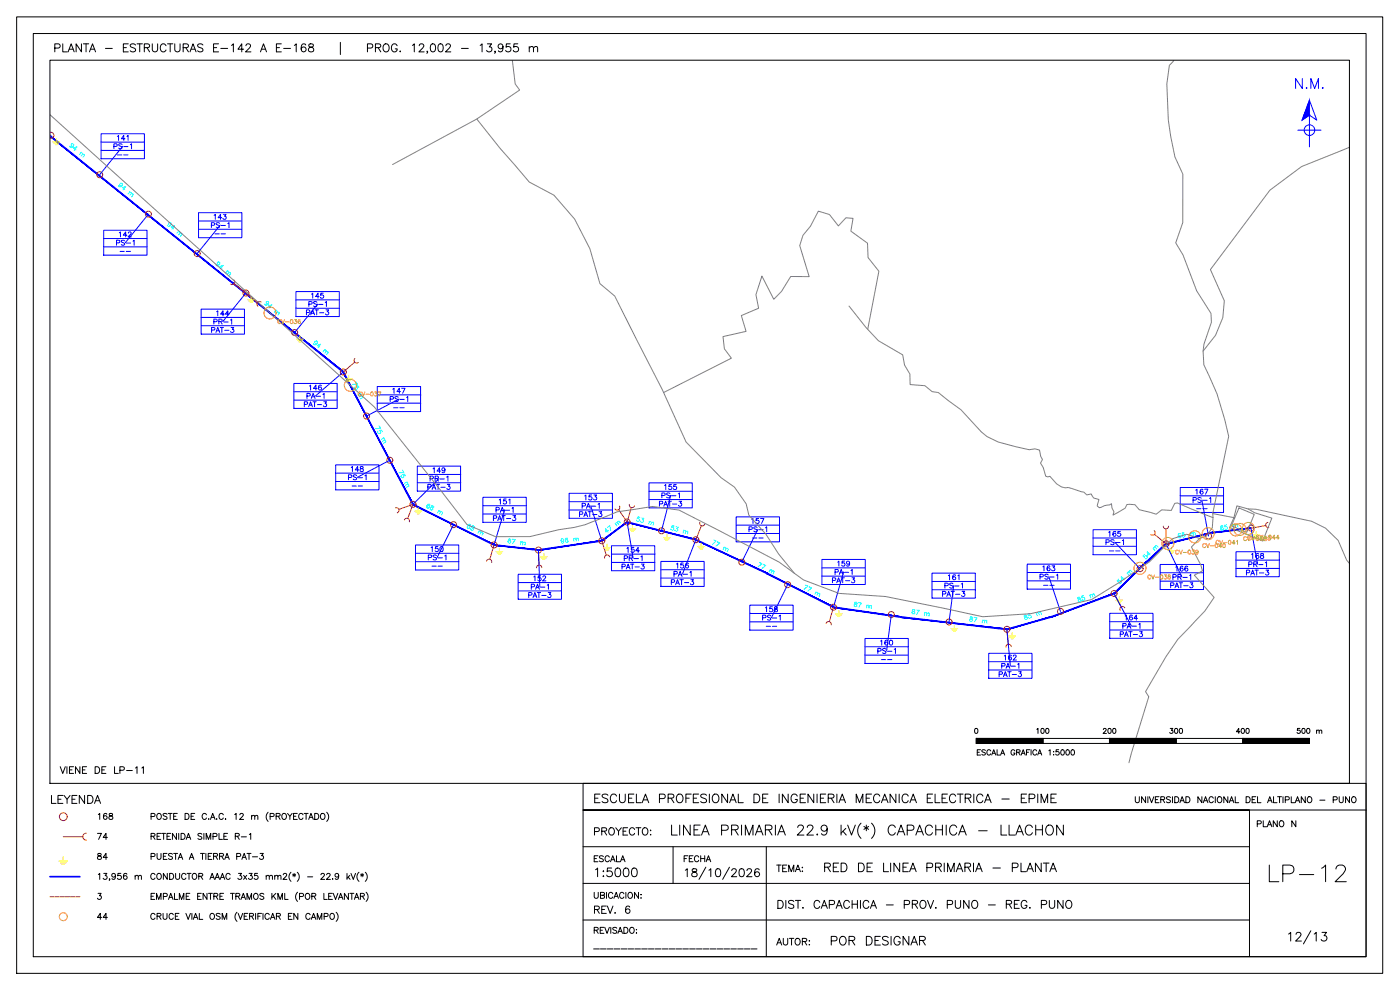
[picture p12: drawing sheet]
<svg xmlns="http://www.w3.org/2000/svg" width="420mm" height="297mm" viewBox="0 0 420 297" stroke-linecap="round" stroke-linejoin="round" font-family="sans-serif">
<!-- layer: RP_CONDUCTOR -->
<path d="M363.9 159.9l11.6-1.3-.1-.2zM363.9 159.7l11.5-1.3-11.5 1.5zM350 163.3l13.9-3.4v-.2zM349.9 163.1l14-3.4-13.9 3.6zM344.3 168.6l5.7-5.3-.1-.2zM344.1 168.4l5.8-5.3-5.6 5.5zM344.1 168.4l-9.7 9.8 9.9-9.6zM334.3 178l9.8-9.6-9.7 9.8zM315.7 185.2l18.7-7-.1-.2zM315.6 184.9l18.7-6.9-18.6 7.2zM302.2 189l13.5-3.8-.1-.3zM302.2 188.7l13.4-3.8-13.4 4.1zM270.3 185.3l31.9 3.7v-.3zM270.3 185l31.9 3.7-31.9-3.4zM250.1 182.3l20.2 3v-.3zM250.2 182.1l20.1 2.9-20.2-2.7zM230.1 172.1l20 10.2 .1-.2zM230.3 171.9l19.9 10.2-20.1-10zM208.8 162.1l21.3 10 .2-.2zM208.9 161.8l21.4 10.1-21.5-9.8zM188.3 156.8l20.5 5.3 .1-.3zM188.2 156.5l20.7 5.3-20.6-5zM180.7 162.4l7.6-5.6-.1-.3zM180.6 162.1l7.6-5.6-7.5 5.9zM161.6 165.2l19.1-2.8-.1-.3zM161.6 164.9l19-2.8-19 3.1zM148.3 163.6l13.3 1.6v-.3zM148.3 163.4l13.3 1.5-13.3-1.3zM123.8 151.4l24.5 12.2v-.2zM124 151.2l24.3 12.2-24.5-12zM102.9 111.7l20.9 39.7 .2-.2zM102.9 111.7l.2-.2 20.9 39.7zM16.8 42.4l86.1 69.3 .2-.2zM17 42.2l86.1 69.3-86.3-69.1zM15 40.9l1.8 1.5 .2-.2zM15 40.6l2 1.6-2-1.3z" fill="#00f" stroke="#00f" stroke-width=".3"/>
<!-- layer: RP_POSTE -->
<g fill="none" stroke="#f00" stroke-width=".3">
<path d="M15 39.7a.9 .9 0 0 1 1.2 .9 .9 .9 0 0 1-1.2 .9"/>
<circle cx="29.9" cy="52.4" r=".9"/>
<circle cx="44.5" cy="64.3" r=".9"/>
<circle cx="59.2" cy="76.1" r=".9"/>
<circle cx="73.8" cy="87.9" r=".9"/>
<circle cx="88.4" cy="99.8" r=".9"/>
<circle cx="103" cy="111.6" r=".9"/>
<circle cx="110" cy="124.8" r=".9"/>
<circle cx="117" cy="138.1" r=".9"/>
<circle cx="123.9" cy="151.3" r=".9"/>
<circle cx="136.1" cy="157.4" r=".9"/>
<circle cx="188.2" cy="156.6" r=".9"/>
<circle cx="198.5" cy="159.3" r=".9"/>
<circle cx="375.4" cy="158.5" r=".9"/>
<circle cx="148.3" cy="163.5" r=".9"/>
<circle cx="161.6" cy="165" r=".9"/>
<circle cx="180.6" cy="162.2" r=".9"/>
<circle cx="208.8" cy="161.9" r=".9"/>
<circle cx="222.6" cy="168.7" r=".9"/>
<circle cx="236.4" cy="175.4" r=".9"/>
<circle cx="334.3" cy="178.1" r=".9"/>
<circle cx="342.1" cy="170.6" r=".9"/>
<circle cx="350" cy="163.2" r=".9"/>
<circle cx="362.7" cy="160.8" r=".9"/>
<circle cx="250.1" cy="182.2" r=".9"/>
<circle cx="267.5" cy="184.4" r=".9"/>
<circle cx="284.8" cy="186.6" r=".9"/>
<circle cx="302.2" cy="188.8" r=".9"/>
<circle cx="318.3" cy="183.4" r=".9"/>
<circle cx="19" cy="245" r="1.17"/>
</g>
<!-- layer: RP_PTIERRA -->
<g fill="none" stroke="#ff0" stroke-width=".3">
<path d="M15.9 42.6h2M16.2 43h1.3M16.6 43.4h.6M16.9 41.6v1M74.4 89.9h2M74.7 90.3h1.3M75.1 90.7h.6M75.4 88.9v1M89 101.8h2M89.3 102.2h1.4M89.7 102.6h.6M90 100.8v1"/>
<path d="M103.6 113.6h2M104 114h1.3M104.3 114.4h.6M104.6 112.6v1M124.5 153.3h2M124.9 153.7h1.3M125.2 154.1h.6M125.5 152.3v1M188.8 158.7h2M189.2 159.1h1.3M189.5 159.4h.6M189.8 157.6v1.1"/>
<path d="M148.9 165.5h2M149.2 165.9h1.3M149.6 166.3h.6M162.2 167.1h2M162.5 167.5h1.4M162.9 167.9h.6M163.2 166.1v1M181.2 164.3h2M181.5 164.7h1.4M181.9 165.1h.6M182.2 163.3v1M199.1 161.3h2"/>
<path d="M199.5 161.7h1.3M199.8 162.1h.6M200.1 160.3v1M209.4 163.9h2M209.8 164.3h1.3M210.1 164.7h.6M210.4 162.9v1M335.9 179.1v1M350.5 165.2h2.1M350.9 165.6h1.3M351.3 166h.6M351.6 164.2v1"/>
<path d="M250.7 184.2h2M251.1 184.6h1.3M251.4 185h.6M251.7 183.2v1M285.4 188.6h2M285.8 189h1.3M286.1 189.4h.6M286.4 187.6v1M302.8 190.8h2M303.1 191.2h1.3M303.5 191.6h.6M303.8 189.8v1"/>
<path d="M334.9 180.1h2M335.3 180.5h1.3M335.6 180.9h.6M17.7 258.3h2.6M18.1 258.9h1.7M18.6 259.4h.8M19 257.1v1.2"/>
</g>
<!-- layer: RP_CUADROPOSTE -->
<g fill="none" stroke="#00f" stroke-width=".3">
<path d="M15.3 40.6l-.3 .3M30.3 40.1h13v7.5h-13zM30.3 42.6h13M30.3 45.1h13M36.8 43.9l-6.9 8.5M31.1 69.1h13v7.5h-13zM31.1 71.6h13M31.1 74.1h13M44.5 64.3l-6.9 8.5M59.6 63.8h13v7.5h-13zM59.6 66.3h13M59.6 68.8h13"/>
<path d="M66.1 67.5l-6.9 8.6M60.4 92.7h13v7.6h-13zM60.4 95.2h13M60.4 97.7h13M73.8 87.9l-6.9 8.6M88.8 87.5h13v7.5h-13zM88.8 90h13M88.8 92.5h13M95.3 91.2l-6.9 8.6M88.2 115h13v7.5h-13zM88.2 117.5h13M103 111.6l-8.3 7.2"/>
<path d="M113.2 116h13v7.5h-13zM113.2 118.5h13M119.7 119.7l-9.7 5.1M88.2 120h13M100.7 139.5h13v7.5h-13zM113.2 121h13M117 138.1l-9.8 5.1M125.2 139.9h13v7.4h-13zM100.7 142h13M100.7 144.5h13M125.2 142.4h13M125.2 144.9h13"/>
<path d="M131.7 143.6l-7.8 7.7M136.1 157.4l-4.9 9.9M144.9 149.2h13v7.5h-13zM144.9 151.7h13M144.9 154.2h13M151.4 153l-3.1 10.5M170.8 148h13v7.5h-13zM170.8 150.5h13M170.8 153h13M177.3 151.8l3.3 10.4M188.2 156.6l1.8 10.9M194.8 144.9h13v7.5h-13z"/>
<path d="M194.8 147.4h13M194.8 149.9h13M201.3 148.6l-2.8 10.7M220.9 155.1h13v7.5h-13zM220.9 157.6h13M227.4 158.8l-4.8 9.9M328 158.9h13.1v7.5h-13.1zM354.2 146.3h13v7.5h-13zM354.2 148.8h13M354.2 151.3h13M360.7 150l2 10.8M375.4 158.5l2 10.8"/>
<path d="M124.7 163.5h13v7.5h-13zM124.7 166h13M124.7 168.5h13M155.5 172.3h13v7.5h-13zM155.5 174.8h13M155.5 177.3h13M161.6 165l.4 11.1M183.5 163.8h13v7.4h-13zM183.5 166.3h13M183.5 168.7h13M198.3 168.5h13v7.4h-13zM198.3 170.9h13"/>
<path d="M198.3 173.4h13M208.8 162l-4 10.2M220.9 160.1h13M236.4 175.4l-4.9 9.9M246.7 167.9h13v7.5h-13zM246.7 170.4h13M246.7 172.9h13M253.2 171.6l-3.1 10.6M279.7 172h13v7.5h-13zM279.7 174.5h13M279.7 177h13M286.2 175.7l-1.4 10.9"/>
<path d="M308.3 169.3h13v7.5h-13zM308.3 171.8h13M308.3 174.3h13M314.8 173l3.5 10.5M328 161.4h13.1M328 163.9h13.1M334.3 178.1l5.2 9.7M334.5 162.7l7.6 7.9M348.2 169.4h13v7.5h-13zM348.2 171.9h13M348.2 174.4h13M349.9 163.2l4.8 9.9"/>
<path d="M370.9 165.6h13v7.4h-13zM370.9 168h13M370.9 170.5h13M225 181.6h13v7.5h-13zM225 184.1h13M225 186.6h13M259.6 191.6h13v7.5h-13zM259.6 194.1h13M259.6 196.6h13M267.5 184.4l-1.4 10.9M296.7 196h13v7.5h-13zM296.7 198.5h13"/>
<path d="M302.2 188.8l1 11M333 184h13v7.5h-13zM333 186.5h13M333 189h13M296.7 201h13"/>
</g>
<!-- layer: RP_VANO -->
<g fill="none" stroke="#0ff" stroke-width=".3">
<path d="M22 43.8a.4 .4 0 0 1-.6-.1 .4 .4 0 0 1 .2-.6 .4 .4 0 0 1 .5 .4l-.7 .8-.4-.5M22.8 45l-.7-.6 1-.3-.8 1M24.2 45.9h.4l.2 .2-.4 .7M24.4 45.7l-.6 .7M24.7 46.3h.4l.3 .3-.5 .6M36.6 55.6a.4 .4 0 0 1-.6-.1 .4 .4 0 0 1 .3-.6 .4 .4 0 0 1 .4 .5l-.7 .7-.4-.4M37.4 56.8l-.7-.6 1-.3-.8 1M38.8 57.7h.4l.2 .3-.4 .6M39 57.5l-.5 .7M39.4 58.2l.6 .2-.5 .7M51.3 67.4a.41 .41 0 0 1-.7 0 .41 .41 0 0 1 .3-.6 .41 .41 0 0 1 .5 .4l-.8 .8-.3-.5M52 68.7l-.7-.6 1.1-.3-.9 1"/>
<path d="M53.5 69.6l.6 .2-.5 .6M53.6 69.3l-.5 .7M54 70l.6 .2-.5 .7M65.9 79.3a.4 .4 0 0 1-.7-.1 .4 .4 0 0 1 .3-.6 .4 .4 0 0 1 .5 .5l-.8 .7-.3-.5M66.7 80.5l-.7-.6 1-.3-.8 1M68.1 81.4l.6 .2-.5 .7M68.2 81.2l-.5 .7M68.6 81.8h.4l.2 .3-.4 .6M80.5 91.1a.41 .41 0 0 1-.6 0 .41 .41 0 0 1 .2-.6 .41 .41 0 0 1 .5 .4l-.7 .7-.4-.4M81.3 92.3l-.7-.6 1-.3-.8 1.1M82.7 93.2l.6 .3-.5 .6M82.9 93l-.6 .7"/>
<path d="M83.2 93.6h.5l.1 .3-.4 .7M95.1 103a.41 .41 0 0 1-.6-.1 .41 .41 0 0 1 .3-.6 .41 .41 0 0 1 .4 .4l-.7 .8-.4-.5M95.9 104.1l-.7-.5 1-.3-.8 1M97.3 105.1h.4l.2 .2-.4 .7M97.5 104.9l-.6 .6M97.9 105.5h.4l.2 .2-.5 .7M106.8 114.5l.4 .8h-1.4M113.5 129.4a.45 .45 0 0 0 .1 .6 .45 .45 0 0 0 .6-.2 .45 .45 0 0 0-.3-.6l.5-.2 .3 .5M113.8 127.8l.4 .7-1.4 .1M115 131.5l.4 .4-.6 .5M115.2 131.4l-.8 .4M115.3 132.1l.4 .1 .1 .4-.7 .4"/>
<path d="M120.4 142.6a.46 .46 0 0 0 .2 .7 .46 .46 0 0 0 .6-.3 .46 .46 0 0 0-.3-.6l.5-.2 .3 .6M120.8 141l.4 .8h-1.5M122 144.7l.3 .2 .1 .3-.7 .4M122.2 144.6l-.8 .4M122.3 145.3l.4 .5-.7 .4M129.1 151.6v-.2a.6 .6 0 0 0-.9 .2 .6 .6 0 0 0 .3 .9 .41 .41 0 0 0 .3-.7 .41 .41 0 0 0-.7 .1M129.5 151.8v.2l.4 .8a.41 .41 0 0 1-.6 .1 .41 .41 0 0 1 .1-.7l.6 .1 .2-.2-.2-.2zM131.6 153.4l.6 .1-.3 .7M131.7 153.1l-.4 .8M132.2 153.7l.6 .1-.3 .7M141.2 157.7v-.2a.56 .56 0 0 0-.9 .2 .56 .56 0 0 0 .5 .8 .41 .41 0 0 0 .1-.6 .41 .41 0 0 0-.6 0M141.7 157.9l-.1 .2a.53 .53 0 0 1 .5 .5 .53 .53 0 0 1-.3 .5l-.5-.2v-.4l.9-.1 .2-.3z"/>
<path d="M143.7 159.5l.4-.1 .3 .2-.3 .7M143.8 159.2l-.3 .8M144.4 159.8l.6 .1-.3 .7M182.3 158.3l.7-.6 .3 1.5M182.5 159.1l-.7 .6v-1.1l.8 1.1M184.6 157.1l.5 .7M184.8 157.3l.4-.6 .5 .7M185.3 156.9l.4-.6 .5 .7M192 155.2l-.6-.1-.2 .5a.46 .46 0 0 1 .7 .2 .46 .46 0 0 1-.3 .6 .46 .46 0 0 1-.6-.3M192.6 155.4l.7 .2-.5 .3a.43 .43 0 0 1 .3 .5 .43 .43 0 0 1-.5 .4 .43 .43 0 0 1-.4-.4M194.8 156.7l.4-.2 .3 .1-.2 .8M194.9 156.4l-.2 .9"/>
<path d="M195.5 156.8l.4-.1 .3 .1-.2 .8M202.3 157.9l-.6-.2-.2 .5a.46 .46 0 0 1 .7 .2 .46 .46 0 0 1-.3 .6 .46 .46 0 0 1-.6-.3M202.9 158l.7 .2-.5 .4a.44 .44 0 0 1 .3 .5 .44 .44 0 0 1-.5 .3 .44 .44 0 0 1-.4-.4M205.1 159.3l.4-.2 .3 .2-.1 .8M205.2 159.1l-.2 .8M205.8 159.5l.4-.2 .2 .2-.1 .7M214.1 162l.8 .4-1.1 .9M215.3 162.6l.7 .3-1.1 .9M217.3 164.3l.6 .1-.3 .8M217.4 164.1l-.4 .8M217.9 164.6l.6 .1-.3 .8M227.9 168.8l.8 .3-1.1 .9"/>
<path d="M229 169.3l.8 .4-1.1 .9M231.1 171.1l.3-.1 .3 .2-.3 .7M231.2 170.8l-.4 .8M231.7 171.4l.6 .1-.3 .7M241.7 175.5l.8 .4-1.2 .9M242.8 176.1l.8 .3-1.2 .9M244.8 177.8l.7 .1-.3 .8M244.9 177.6l-.3 .8M245.4 178.1l.7 .1-.3 .8M323.4 179.4l.1 .3h.6l.3 .4-.2 .3-.4 .1a.54 .54 0 0 1-.2-.6 .54 .54 0 0 1 .5-.4l-.1-.3zM325.2 178.7l-.6 .2 .1 .6a.46 .46 0 0 1 .7-.2 .46 .46 0 0 1 .1 .6 .46 .46 0 0 1-.7 .1M327.1 178.5l.2 .9"/>
<path d="M327.1 178.8l.2-.4h.4l.3 .8M327.8 178.6l.2-.4h.3l.3 .7M335.7 173.8l-.4 .4 .3 .5a.46 .46 0 0 1 .5-.5 .46 .46 0 0 1 .4 .5 .46 .46 0 0 1-.6 .4M337.3 173.4l-.6 .7-.2-1.1 .9 1M338.2 172l.6 .6M339.3 172.1l-.6-.5-.2 .2-.1 .4M339.8 171.6l-.6-.5-.3 .6M343.5 166.3l-.5 .5 .4 .4a.46 .46 0 0 1 .5-.5 .46 .46 0 0 1 .4 .6 .46 .46 0 0 1-.6 .3M345.1 166l-.6 .6-.2-1 .9 .9M346.1 164.5l.5 .6M347.1 164.7l-.6-.6-.2 .2-.1 .4M347.6 164.2l-.6-.5-.2 .1-.1 .4"/>
<path d="M291.3 185.2l-.1 .3 .7 .5a.42 .42 0 0 1-.5 .4 .42 .42 0 0 1-.3-.6l.8-.3v-.3zM292.4 185.2l.8 .1-.7 1.2M294.9 186.2l.6-.1v.8M294.9 186l-.1 .8M295.5 186.3l.7-.1-.1 .8M307.3 184.7l.1 .4 .9 .2a.44 .44 0 0 1-.3 .5 .44 .44 0 0 1-.5-.2l.6-.8-.2-.2zM309.1 184.1l-.6 .2 .1 .5a.46 .46 0 0 1 .7-.2 .46 .46 0 0 1 .1 .7 .46 .46 0 0 1-.7 0M311 183.9l.3 .8M311.1 184.2l.2-.4h.3l.3 .7M311.7 183.9l.2-.3h.3l.3 .7"/>
</g>
<!-- layer: RP_RETENIDA -->
<g fill="none" stroke="#f00" stroke-width=".3">
<path d="M70.2 84a.79 .79 0 0 1 .1 1.1 .79 .79 0 0 1-1.1 .1M70.3 85.1l7 5.7M78.4 90.7a.79 .79 0 0 0-1.1 .1 .79 .79 0 0 0 .1 1.1M106.4 108.7l-3.4 2.9M106.5 107.5a.79 .79 0 0 0-.1 1.2 .79 .79 0 0 0 1.2 0M118.7 152.4a.79 .79 0 0 1 1 .4 .79 .79 0 0 1-.5 1.1M119.7 152.9l4.2-1.6-1.5 4.3M121.4 156a.79 .79 0 0 1 1-.5 .79 .79 0 0 1 .4 1.1M185.9 151.8a.79 .79 0 0 1-.2 1.1 .79 .79 0 0 1-1.1-.2M188.9 151.3a.79 .79 0 0 0 .6 1 .79 .79 0 0 0 .9-.6M189.4 152.3l-1.2 4.3-2.5-3.7M210 156.7a.79 .79 0 0 0 .5 1 .79 .79 0 0 0 1-.4"/>
<path d="M210.5 157.8l-1.7 4.2M346.4 159.2a.79 .79 0 0 1 .1 1.1 .79 .79 0 0 1-1.1 .1M349.9 158.7v4.5l-3.4-2.9M350.7 157.9a.79 .79 0 0 1-.8 .8 .79 .79 0 0 1-.8-.8M379.9 157.7l-4.5 .8M380.5 156.7a.79 .79 0 0 0-.6 1 .79 .79 0 0 0 .9 .6M146 168.3a.79 .79 0 0 1 1-.5 .79 .79 0 0 1 .5 1M148.3 163.5l-1.3 4.3M161.6 165l.2 4.6M162.6 170.3a.79 .79 0 0 0-.8-.7 .79 .79 0 0 0-.8 .8M180.6 162.2l1.3 4.3M183 167.1a.79 .79 0 0 0-1-.6 .79 .79 0 0 0-.5 1"/>
<path d="M334.3 178.1l2.2 4M247.9 187.1a.79 .79 0 0 1 1-.6 .79 .79 0 0 1 .5 1M250.1 182.2l-1.2 4.3M302.2 188.8l.4 4.5M303.5 194a.79 .79 0 0 0-.9-.7 .79 .79 0 0 0-.7 .9M337.6 182.4a.79 .79 0 0 0-1.1-.3 .79 .79 0 0 0-.3 1M19 251h5.8M25.9 250a1.05 1.05 0 0 0-1.1 1 1.05 1.05 0 0 0 1.1 1.1"/>
</g>
<!-- layer: VIAS -->
<path d="M153.8 18.1l.8 7.1 1.4 1.8-12.9 8.7 7 8.8 8.7 10.1 7.5 4 6.2 7.2 4.5 8.8 3 10.5 4.5 3.7 14.2 28 7.2 15.8 10.5 10.7 4 2.9 3.5 5 .8 3.3 5.2 5.8 3.8 5.9 4.7 5.8M352.3 18.1l-1.4 1.5-.7 5.6 .4 10.8 .7 4.9 1.3 6.2 2.4 5.1v14.6l-2.2 6.1 2.2 3.6 4.1 10.8 4.3 6.7 .2 2.7-2.3 6.5-.2 2.2M15 34.4l97.3 87.7 20.3 25.5 7.5 9.8 8.6 3.6h10.3l8.7-2.1a36.7 36.7 0 0 0 13-3.4l4.6-1.9 10.5-1.6 8 1 30.1 15.7 7.2 5.3 10.7 4 13.9 1 29.2 6 14.4-.9 18.3-4.2 8.5-5.2 8.9-6.2 6.9-6.8 4.2-1.4 3.9 1.3 2-.7 1.8-2.6 .2-4.2 4.7-23.2a72.3 72.3 0 0 0-7.4-21.4l-.2-4.1 3.7-4.8 2.2-5.3 .4-5.1-4.1-9.3 17.8-23.8 9.5-7.1 14.4-5.8M143.1 35.7l-25.3 13.7M254.8 91.8l5.1 6.5 3.7 3.9 7.3 4.3 .6 3 1.6 2.7v3.2l4.5 .3 2.1 1.8 1.9 .3 6.8 5.1 6.1 6.7 1.7 1.4 3.4 1.6 5.2 1.4 4.1 .9 1.7-.2 1.4 .4 .3 1.8 .6 1-.6 1 .8 1.4 .7 2.6 .7 .2 .6-.2 2 2.3 1.4 .9 1.2 .3 .9-.1 4.7 1.4 .9 .8 1.3-.3 .8 1.2 1.5 .5-.5 1.9 .6 .5 1.5-.6 1.6-.2 .6-.4 .1 1.3 .6 1.2-.3 .9 3.7-2 .5-1.1h2.4l1.3 1.5 5.1 1.4 1.6-1.3 2.9 .1 1.1-2.1 .8-.1 10.6 4.4M260.4 98.8l3.4-17.4-3.3-4.1-.2-4.3-4.9-3.7 .6-3.8-2.1-.2-2.3 2.5-2.7-3.4-3.3-1-2.4 4.5-2.2 2.7-1 3.1 2.8 9.3h-5.5l-2.8 4.4-2.3 2.4-3.5-7-1.8 5.6 .8 4.1-5.2 2.2 1.4 4.7-6.9 1.6 .4 3.7 2.1 2.8-20.3 10.3M364 154.1l6.3 1.2 .9-3.5 3.4 .9 2.3 .1 16.8 3.6 4.1 2.1 3.8 3.6 2.6 6 .8 .9M371.8 152.4l4.6 1.9-2.2 5.4-4.6-1.9zM374.6 152.7l1.9 1.1 5.2 1.7-2.7 6.8-10-4.1 1.3-2.9M375.2 157.2l.5 .2M360 161.6l-2.4 2.5 2.8 5.5 .5 1.7-2.5 1.3 6 6.6-2.8 4.1-8.1 8.5-3.5 5.1-6.2 10.6 1 1.5-6 19.9" fill="none" stroke="#808080" stroke-width=".3"/>
<!-- layer: CRUCES -->
<g fill="none" stroke="#ff7f00" stroke-width=".3">
<path d="M84.2 96.2a.49 .49 0 0 0-.6-.3 .49 .49 0 0 0-.2 .7 .45 .45 0 0 0 .3 .5 .45 .45 0 0 0 .5-.3M84.5 95.9l.4 1.2 .5-1.2M85.7 96.6h1M88.3 95.9h.7l-.4 .5a.4 .4 0 0 1 .3 .6 .4 .4 0 0 1-.7-.1M90.1 96.1v-.1a.52 .52 0 0 0-.7 .5 .52 .52 0 0 0 .7 .4 .37 .37 0 0 0-.2-.5 .37 .37 0 0 0-.4 .3M353.7 165.4a.43 .43 0 0 0-.5-.3 .43 .43 0 0 0-.4 .4 .5 .5 0 0 0 .2 .7 .5 .5 0 0 0 .6-.1l.1-.1M353.9 165.1l.5 1.2 .4-1.2M355.1 165.8h1M357.8 165.1h.6l-.3 .4a.4 .4 0 0 1 .3 .7 .4 .4 0 0 1-.7-.2M370.6 162.9h-.8l.6-.8v1.2M382.7 161.4h-.8l.5-.8v1.2M383.9 161.4h-.9l.6-.8v1.2"/>
<circle cx="81" cy="93.9" r="1.81"/>
<circle cx="87.5" cy="96.4" r=".55"/>
<circle cx="105.1" cy="115.6" r="1.81"/>
<circle cx="374.7" cy="158.6" r="1.81"/>
<circle cx="342.1" cy="170.5" r="1.81"/>
<circle cx="350.5" cy="163.1" r="1.81"/>
<circle cx="356.9" cy="165.6" r=".55"/>
<circle cx="362.6" cy="160.1" r="1.81"/>
<circle cx="19" cy="275" r="1.2"/>
</g>
<!-- layer: MARCO -->
<path d="M5 5.1h410v286.9h-410zM10 10.1h400v276.9h-400zM15 18.1h390v216.9h-390z" fill="none" stroke="#000" stroke-width=".3"/>
<!-- layer: NM -->
<g fill="none" stroke="#00f" stroke-width=".3">
<path d="M389.5 39.1h7M393 30.1l2.2 6-2.2-1.5-2.2 1.5zM393 34.6v9.5"/>
<circle cx="393" cy="39" r="1.6"/>
</g>
<path d="M393 30.1v4.5h-1.7zM391.3 34.6l-.5 1.5 2.2-1.5z" fill="#00f" stroke="#00f" stroke-width=".3"/>
<!-- layer: ROTULO -->
<g fill="none" stroke="#000" stroke-width=".3">
<path d="M16.4 14.4h1.1a.64 .64 0 0 0 .6-.6 .64 .64 0 0 0-.6-.6h-1.1v2.4M18.8 13.2v2.4h1.4M20.4 15.6l1-2.4 .9 2.4M20.8 14.8h1.1M24.4 13.2v2.4l-1.6-2.4v2.4M25 13.2h1.6M25.8 13.2v2.4M26.8 15.6l1-2.4 .9 2.4M27.2 14.8h1.1M31.6 14.5h2.1M37 14.3h.9M38.5 13.2h-1.5v2.4h1.5"/>
<path d="M40.7 13.5a.9 .9 0 0 0-.9-.4 .9 .9 0 0 0-.7 .6l.2 .4 1.1 .4 .3 .7a1.07 1.07 0 0 1-1.6 0M41.1 13.2h1.6M41.9 13.2v2.4M43.3 14.3l1.4-.1 .2-.3-.1-.5-.5-.2h-1v2.4M44.1 14.3l.8 1.3M45.7 13.2v1.7a.81 .81 0 0 0 .8 .7 .81 .81 0 0 0 .8-.7v-1.7M49.8 13.7a.88 .88 0 0 0-1-.6 .88 .88 0 0 0-.7 1v.6a.88 .88 0 0 0 .7 .9 .88 .88 0 0 0 1-.6M50.3 13.2h1.6M51.1 13.2v2.4M52.5 13.2v1.7a.8 .8 0 0 0 .7 .7 .8 .8 0 0 0 .8-.7v-1.7M55 14.3l1.3-.1 .3-.3-.1-.5-.5-.2h-1v2.4M55.8 14.3l.8 1.3"/>
<path d="M57 15.6l.9-2.4 .9 2.4M57.4 14.8h1.1M60.9 13.5a.89 .89 0 0 0-.9-.4 .89 .89 0 0 0-.7 .6l.2 .4 1.2 .4 .2 .7a1.05 1.05 0 0 1-1.6 0M64.1 14.3h.9M65.6 13.2h-1.5v2.4h1.5M66.3 14.5h2M69.5 13.6l.5-.4v2.4M73.1 14.8h-1.7l1.2-1.6v2.4M73.8 13.7l.2-.4 .7-.1 .4 .2 .1 .5-1.5 1.7h1.6M78.2 15.6l.9-2.4 .9 2.4M78.5 14.8h1.2M83 14.3h.9"/>
<path d="M84.4 13.2h-1.4v2.4h1.4M85.1 14.5h2.1M88.3 13.6l.6-.4v2.4M91.8 13.5a.67 .67 0 0 0-.7-.4 .67 .67 0 0 0-.6 .5 1.38 1.38 0 0 0 .6 2 .75 .75 0 0 0 .8-.7 .75 .75 0 0 0-.7-.8 .75 .75 0 0 0-.8 .7M92.8 13.3a.48 .48 0 0 0 .2 .8 .86 .86 0 0 1 1 .3 .86 .86 0 0 1-.1 1l-.3 .2a.77 .77 0 0 1-1-.5 1.18 1.18 0 0 1 1.3-1.1l.1-.5a.87 .87 0 0 0-1.2-.2zM102.2 12.7v3.7M110.3 14.4l1.4-.1 .2-.3-.1-.6-.5-.2h-1v2.4M112.7 14.3l1.3-.1 .3-.6-.6-.4h-1v2.4M113.5 14.3l.8 1.3M115.4 13.3a1.19 1.19 0 0 1 1.5 .8 1.19 1.19 0 0 1-.8 1.5 1.25 1.25 0 0 1-1.2-.9 1.25 1.25 0 0 1 .5-1.4zM119.2 13.7a.88 .88 0 0 0-1-.6 .88 .88 0 0 0-.7 1v.6a.86 .86 0 0 0 .8 .9 .86 .86 0 0 0 .9-.9h-.6M120 15.4h.2z"/>
<path d="M123.8 13.6l.5-.4v2.4M125.8 13.7l.2-.4 .7-.1 .4 .2 .1 .5-1.5 1.7h1.6M128.3 15.4h-.2h.2l-.2 .6M129.5 13.3a.76 .76 0 0 1 1.1 .3l.1 .6a1.03 1.03 0 0 1-.9 1.4 1.55 1.55 0 0 1-.3-2.3zM131.8 13.3a.76 .76 0 0 1 1.1 .3l.1 .6a1.03 1.03 0 0 1-.9 1.4 1.55 1.55 0 0 1-.3-2.3zM133.8 13.7l.2-.4 .7-.1 .4 .2 .1 .5-1.5 1.7h1.6M138.5 14.5h2M144.1 13.6l.6-.4v2.4M146.3 13.2h1.2l-.7 .9a.8 .8 0 0 1 .8 .7 .8 .8 0 0 1-.6 .9 .8 .8 0 0 1-1-.6M148.7 15.4h-.3h.3l-.3 .6M151 14a.74 .74 0 0 1-1 .6 .74 .74 0 0 1-.4-1.1 .74 .74 0 0 1 1.2 0 1.28 1.28 0 0 1-.7 2.1l-.5-.4M153.1 13.2h-1.1l-.1 1a.84 .84 0 0 1 1.2 0 .84 .84 0 0 1-.1 1.2 .84 .84 0 0 1-1.2-.3"/>
<path d="M155.4 13.2h-1.1l-.1 1a.84 .84 0 0 1 1.2 0 .84 .84 0 0 1-.1 1.2 .84 .84 0 0 1-1.2-.3M158.8 14.4l.6-.4 .6 .1 .1 1.5M158.8 14v1.6M160.1 14.4l.6-.4 .5 .1 .2 1.5M292.7 218.6a.74 .74 0 0 1 .9 .6 .74 .74 0 0 1-.5 .9l-.6-.3zM175 235h235v52h-235zM293 221.6h20v1.5h-20zM293.3 225.7h.6M294.3 224.9h-1v1.7h1M295.7 225.2l-.4-.3-.6 .3v.3l1 .4v.4l-.4 .3-.6-.3M297.3 225.3a.59 .59 0 0 0-.6-.4 .59 .59 0 0 0-.5 .7v.3a.59 .59 0 0 0 .5 .7 .59 .59 0 0 0 .6-.4M297.6 226.6l.6-1.7 .7 1.7"/>
<path d="M297.9 226h.7M299.2 224.9v1.7h.9M300.3 226.6l.6-1.7 .6 1.7M300.5 226h.8M304.6 225.3a.59 .59 0 0 0-.7-.4 .59 .59 0 0 0-.5 .7v.3a.57 .57 0 0 0 .6 .7 .57 .57 0 0 0 .6-.7h-.4M305.1 225.7l.9-.1 .1-.5-1-.2v1.7M305.6 225.7l.6 .9M306.5 226.6l.6-1.7 .6 1.7M306.7 226h.8M308.1 225.7h.6M309.1 224.9h-1v1.7M309.4 224.9v1.7"/>
<path d="M311.1 225.3a.59 .59 0 0 0-.7-.4 .59 .59 0 0 0-.4 .7v.3a.59 .59 0 0 0 .4 .7 .59 .59 0 0 0 .7-.4M311.4 226.6l.6-1.7 .6 1.7M311.7 226h.7M313 221.6h20v1.5h-20zM314.8 225.3l.4-.4v1.7M316.2 225.5h.1M316.2 226.4h.1M317.7 224.9h-.7l-.1 .7a.57 .57 0 0 1 .9 0 .57 .57 0 0 1-.2 .9 .57 .57 0 0 1-.8-.2M318.6 225a.79 .79 0 0 1 .9 .6 .79 .79 0 0 1-.5 1l-.6-.3-.1-.7zM320.1 225a.79 .79 0 0 1 .9 .6 .79 .79 0 0 1-.5 1l-.5-.3-.1-.7zM321.6 225a.79 .79 0 0 1 1 .6 .79 .79 0 0 1-.6 1l-.5-.3-.1-.7zM333 221.6h20v1.5h-20z"/>
<path d="M340.7 239v1.3l.5 .5 .6-.2 .1-1.6M343.8 239v1.8l-1.2-1.8v1.8M344.5 239v1.8M344.9 239l.7 1.8 .7-1.8M346.7 239.9h.7M347.8 239h-1.1v1.8h1.1M348.4 239.9l1-.1 .1-.6-1.1-.2v1.8M349 239.9l.5 .9M351.3 239.3l-.5-.3-.6 .1v.6l.9 .4 .2 .5-.5 .2-.7-.2M351.9 239v1.8M352.6 239h.5a.95 .95 0 0 1 .7 .9 .95 .95 0 0 1-.7 .9h-.5zM353 221.6h20v1.5h-20z"/>
<path d="M355.9 239h.6a.95 .95 0 0 1 .6 .9 .95 .95 0 0 1-.6 .9h-.6zM360.7 239v1.8l-1.2-1.8v1.8M364.1 239.5a.66 .66 0 0 0-.7-.5 .66 .66 0 0 0-.6 .7v.5a.67 .67 0 0 0 .6 .6 .67 .67 0 0 0 .7-.4M364.7 239v1.8M365.5 239.3l.2-.2a.84 .84 0 0 1 1 .8 .84 .84 0 0 1-1 .9l-.4-.6zM368.5 239v1.8l-1.2-1.8v1.8M370.7 239v1.8h1.1M373 221.6h20v1.5h-20zM374 239h.6a.97 .97 0 0 1 .6 .9 .97 .97 0 0 1-.6 .9h-.6zM375.8 239.9h.7M376.9 239h-1.1v1.8h1.1M377.4 239v1.8h1"/>
<path d="M382.2 239v1.8h1M383.4 239h1.2M384 239v1.8M385 239v1.8M385.7 240l1.1-.1v-.7l-1.1-.2v1.8M387.5 239v1.8h1.1M391.7 239v1.8l-1.2-1.8v1.8M392.7 239.1a.84 .84 0 0 1 1 .8 .84 .84 0 0 1-1 .9l-.4-.6zM400.1 240l1.1-.1v-.7l-1.1-.2v1.8M401.9 239v1.3l.5 .5 .6-.2 .1-1.6M405 239v1.8l-1.2-1.8v1.8M406 239.1a.84 .84 0 0 1 1 .8 .84 .84 0 0 1-1 .9l-.4-.6z"/>
<path d="M175 254h200M201.5 247.6v3h1.8M202 254v11.1M204 247.6v3M207.1 247.6v3l-2-3v3M208.3 249h1.1M210.1 247.6h-1.8v3h1.8M210.5 250.6l1.2-3 1.1 3M211 249.5h1.4M216.6 249.1l1.7-.1a.79 .79 0 0 0 .2-.9 .79 .79 0 0 0-.7-.5h-1.2v3M219.6 249l1.7-.2 .3-.4-.2-.6-.6-.2h-1.2v3M220.6 249l1 1.6"/>
<path d="M222.5 247.6v3M223.7 250.6v-3l1.1 3 1.2-3v3M226.7 250.6l1.1-3 1.2 3M227.1 249.5h1.5M229.7 249l1.7-.2 .3-.4-.1-.6-.6-.2h-1.3v3M230 254v33M230.7 249l1 1.6M232.7 247.6v3M233.4 250.6l1.1-3 1.2 3M233.8 249.5h1.5M239.4 248.3l.2-.5 .4-.2 .8 .1a.66 .66 0 0 1 .2 1l-1.7 1.9h2M242.3 248.3l.1-.5 .4-.2 .9 .1a.66 .66 0 0 1 .1 1l-1.7 1.9h2"/>
<path d="M245.3 250.3v.3zM248.3 248.5a.93 .93 0 0 1-1.3 .9 .93 .93 0 0 1-.4-1.5 .93 .93 0 0 1 1.5 .1 2.71 2.71 0 0 1-.3 2.4 .87 .87 0 0 1-1.3-.3M252.4 247.6v3M253 249.4l1 1.2M253.8 248.5l-1.4 1.5M254.4 247.6l1.1 3 1.2-3M258.4 247a3.1 3.1 0 0 0 0 4.6M259.3 248l1.4 .8M260 247.6v1.7M260.7 248l-1.4 .8M261.6 247a3.1 3.1 0 0 1 0 4.6M268.7 248.3a1.1 1.1 0 0 0-1.3-.8 1.1 1.1 0 0 0-.8 1.2 1.32 1.32 0 0 0 .2 1.4 1.32 1.32 0 0 0 1.5 .3l.4-.6"/>
<path d="M269.3 250.6l1.1-3 1.1 3M269.7 249.5h1.4M272.3 249.1h1.3a.78 .78 0 0 0 .7-.8 .78 .78 0 0 0-.7-.7h-1.3v3M274.8 250.6l1.2-3 1.1 3M275.3 249.5h1.4M279.8 248.3a1.1 1.1 0 0 0-1.2-.8 1.1 1.1 0 0 0-.9 1.2 1.31 1.31 0 0 0 .3 1.4 1.31 1.31 0 0 0 1.4 .3l.4-.6M280.8 249h2M280.8 247.6v3M282.8 247.6v3M284 247.6v3M287.1 248.3a1.1 1.1 0 0 0-1.2-.8 1.1 1.1 0 0 0-.9 1.2 1.31 1.31 0 0 0 .3 1.4 1.31 1.31 0 0 0 1.4 .3l.4-.6M287.7 250.6l1.1-3 1.2 3"/>
<path d="M288.1 249.5h1.5M293.7 249.3h2.6M300.4 247.6v3h1.7M302.8 247.6v3h1.7M304.8 250.6l1.2-3 1.1 3M305.3 249.5h1.4M309.8 248.3a1.1 1.1 0 0 0-1.2-.8 1.1 1.1 0 0 0-.9 1.2 1.31 1.31 0 0 0 .3 1.4 1.31 1.31 0 0 0 1.4 .3l.4-.6M310.8 249h2M310.8 247.6v3M312.8 247.6v3M314.1 248a1.1 1.1 0 0 1 1.3-.4 1.1 1.1 0 0 1 .7 1.1 1.32 1.32 0 0 1-.3 1.4 1.32 1.32 0 0 1-1.4 .3 1.85 1.85 0 0 1-.3-2.4zM319.1 247.6v3l-2-3v3"/>
<path d="M354.1 240.8l.7-1.8 .7 1.8M354.4 240.2h.8M361.1 240.8l.7-1.8 .7 1.8M361.4 240.2h.8M368.9 240.8l.7-1.8 .7 1.8M369.2 240.2h.8M380.4 240.8l.7-1.8 .7 1.8M380.7 240.2h.8M388.7 240.8l.7-1.8 .7 1.8M389 240.2h.8M396.1 240.1h1.5M410 243h-235h200v44"/>
<path d="M175 276h200M175 265.1h200M178.3 267.7v1.3l.5 .5 .7-.2v-1.6M178.3 279.1l1.1-.1 .1-.6-1.2-.2v1.8M178.9 279.1l.6 .9M180.1 279.1h.7M180.2 268.6l1.1-.1v-.6l-1.1-.2v1.8l1.1-.1 .1-.4-.4-.4M181.3 278.2h-1.2v1.8h1.2M181.5 278.2l.7 1.8 .7-1.8M182 267.7v1.8M183.3 278.2v1.8M183.9 268.2a.66 .66 0 0 0-.8-.5 .66 .66 0 0 0-.5 .7 .74 .74 0 0 0 .2 1 .74 .74 0 0 0 1-.1l.1-.2"/>
<path d="M184.2 269.5l.7-1.8 .7 1.8M184.5 269h.9M185.1 278.5l-.4-.3-.8 .3 .2 .4 1 .6v.3l-.4 .2-.8-.2M185.7 279.4h.9M187.2 268.2a.66 .66 0 0 0-.7-.5 .66 .66 0 0 0-.6 .7 .74 .74 0 0 0 .3 1 .74 .74 0 0 0 1-.1v-.2M187.2 278.2h.6a.95 .95 0 0 1 .7 .9 .95 .95 0 0 1-.7 .9h-.6zM187.8 267.7v1.8M188.8 267.8a.84 .84 0 0 1 1 .8 .84 .84 0 0 1-1 .9l-.4-.6zM189.3 278.3a.84 .84 0 0 1 1.1 .8 .84 .84 0 0 1-1.1 .9l-.3-.6zM190.9 278.9h.2zM190.9 280h.2zM191.6 267.7v1.8l-1.2-1.8v1.8"/>
<path d="M192.3 268.4h.2zM192.3 269.5h.2zM205.7 261.1l.5-.4v2.3M207.8 260.8a.49 .49 0 0 0 .3 .8l.4 .1a.69 .69 0 0 1 .7 .6 .69 .69 0 0 1-.6 .7h-.4a.69 .69 0 0 1-.6-.7 .69 .69 0 0 1 .7-.6l.4-.1a.47 .47 0 0 0 .3-.8zM211.8 260.2l-2 3.6M212.7 261.1l.6-.4v2.3M215 260.8a.8 .8 0 0 1 1.2 .3 1.13 1.13 0 0 1 .1 1.3 1.13 1.13 0 0 1-1.3 .5 1.88 1.88 0 0 1 0-2.1zM218.9 260.2l-2 3.6M219.6 261.2l.5-.5h.4l.5 .4-.4 .8-1.1 1.1h1.6M222.1 260.8a.8 .8 0 0 1 1.2 .3 1.13 1.13 0 0 1 .1 1.3 1.13 1.13 0 0 1-1.3 .5l-.3-.9zM224.2 261.2l.4-.5h.5l.5 .4-.4 .8-1.1 1.1h1.6M227.8 261a.7 .7 0 0 0-1-.2 1.36 1.36 0 0 0 .5 2.2 .75 .75 0 0 0 .7-.7 .75 .75 0 0 0-.8-.7 .75 .75 0 0 0-.7 .6"/>
<path d="M393.4 279.3l-2.2 3.9M396.7 279.7h1.4l-.7 1a.86 .86 0 0 1 .6 1.4 .86 .86 0 0 1-1.5-.2M185.4 280l.7-1.8 .7 1.8M386.7 280.3l.6-.6v2.6M389 280.4l.4-.7 .9 .3a.81 .81 0 0 1-.2 1.1l-1.3 1.2h1.8M394.4 280.3l.6-.6v2.6"/>
</g>
<!-- layer: 0 -->
<g fill="#000" stroke="#000" stroke-width=".3">
<path d="M293 221.6l20 1.5v-1.5zM293 221.6l20 1.5h-20z"/>
<path d="M333 221.6l20 1.5v-1.5zM333 221.6l20 1.5h-20z"/>
<path d="M373 221.6l20 1.5v-1.5zM373 221.6l20 1.5h-20z"/>
</g>
<!-- layer: RP_LEYENDA -->
<g fill="none" stroke="#000" stroke-width=".3">
<path d="M45.3 245l1.1-.1v-.7l-1.1-.1v1.8M45.3 250.9l1.1-.1v-.6l-1.1-.2v1.8M45.3 257l1.1-.1v-.7l-1.1-.1v1.8M45.9 250.9l.6 .9M47.1 256.1v1.2l.5 .6 .6-.3 .1-1.5M47.1 250.9h.7M47.2 244.3l.2-.2a.84 .84 0 0 1 1 .9 .84 .84 0 0 1-1 .8l-.3-.6zM48.2 250h-1.1v1.8h1.1M48.5 250h1.2M49 256.9h.7M49.1 250v1.8M50.1 244.3l-.4-.2-.8 .2 .2 .4 .9 .5 .1 .4-.4 .3-.8-.3"/>
<path d="M50.1 256.1h-1.1v1.8h1.1M50.1 250.9h.7M50.5 244.1h1.2M51.1 244.1v1.8M51.2 250h-1.1v1.8h1.1M51.8 256.3l-.5-.2-.7 .2 .1 .4 1 .5-.1 .6-.6 .1-.4-.3M52.1 244.9h.7M52.1 256.1h1.2M52.7 256.1v1.8M53 250v1.8l-1.2-1.8v1.8M53.2 244.1h-1.1v1.8h1.1M53.5 257.9l.7-1.8 .6 1.8"/>
<path d="M53.6 250v1.8M53.7 257.2h.9M54.3 250h.6a.95 .95 0 0 1 .7 .9 .95 .95 0 0 1-.7 .9h-.6zM55.5 244.1h.6a.96 .96 0 0 1 .7 .9 .96 .96 0 0 1-.7 .9h-.6zM55.9 251.8l.7-1.8 .6 1.8M56.1 251.3h.9M56.8 257.9l.7-1.8 .7 1.8M57.1 257.2h.8M57.3 244.9h.7M58.4 244.1h-1.1v1.8h1.1M60.2 256.1h1.2M60.6 250.3l-.4-.3-.8 .3 .2 .4 .9 .5 .1 .4-.4 .2-.8-.2"/>
<path d="M60.8 256.1v1.8M61.2 250v1.8M61.8 256.1v1.8M61.9 251.8v-1.8l.7 1.8 .6-1.8v1.8M62 244.5a.67 .67 0 0 0-.8-.4 .67 .67 0 0 0-.5 .6 .75 .75 0 0 0 .2 1 .75 .75 0 0 0 1-.1l.1-.2M62.5 256.9h.7M62.6 245.8h.1zM63.2 245.9l.6-1.8 .7 1.8M63.4 245.2h.9M63.6 256.1h-1.1v1.8h1.1M63.9 251l1.1-.1v-.7l-1.1-.2v1.8M64.1 256.9l1-.1 .1-.6-1.1-.1v1.8"/>
<path d="M64.7 256.9l.6 1M65 245.8h.1zM65.7 250v1.8h1.1M65.9 256.9l1-.1 .1-.6-1.1-.1v1.8M66.5 256.9l.6 1M67 244.5a.67 .67 0 0 0-.7-.4 .67 .67 0 0 0-.6 .6 .75 .75 0 0 0 .2 1 .75 .75 0 0 0 1-.1l.1-.2M67.2 250.9h.7M67.4 257.9l.7-1.8 .7 1.8M67.6 245.8h.2zM67.7 257.2h.9M68.3 250h-1.1v1.8h1.1M70.4 244.4l.5-.3v1.8"/>
<path d="M70.6 250.9l1-.1 .1-.6-1.1-.2v1.8M71 257l1.1-.1 .1-.7-1.2-.1v1.8M71.2 250.9l.6 .9M72 244.5l.3-.4 .7 .3-1.1 1.5h1.2M72.4 251.1h1.6M72.6 257.9l.7-1.8 .7 1.8M72.8 257.2h.9M74.1 256.1h1.2M74.7 256.1v1.8M74.8 250.4l.4-.4v1.8M75.5 245l.4-.3h.5l.1 1.2M75.5 244.7v1.2"/>
<path d="M75.8 257.1h1.5M76.5 245l.4-.3h.4l.1 1.2M78.1 256.1h.9l-.5 .6a.6 .6 0 0 1 .4 1 .6 .6 0 0 1-1-.2M80.5 243.7a1.88 1.88 0 0 0 0 2.8M81.1 245l1-.1 .1-.7-1.1-.1v1.8M82.9 244.9l1-.1 .1-.6-1.1-.1v1.8M83.5 244.9l.6 1M84.8 244.3l.1-.2a.84 .84 0 0 1 1.1 .9 .84 .84 0 0 1-1.1 .8l-.3-.6zM86.3 244.1l.7 .8v1M87.7 244.1l-.7 .8M88.1 244.9h.7M89.2 244.1h-1.1v1.8h1.1"/>
<path d="M90.9 244.5a.67 .67 0 0 0-.7-.4 .67 .67 0 0 0-.6 .6 .75 .75 0 0 0 .3 1 .75 .75 0 0 0 .9-.1l.1-.2M91.3 244.1h1.2M91.9 244.1v1.8M92.6 245.9l.7-1.8 .7 1.8M92.9 245.2h.9M94.4 244.1h.6a.95 .95 0 0 1 .7 .9 .95 .95 0 0 1-.7 .9h-.6zM96.3 244.3l.2-.2a.84 .84 0 0 1 1.1 .9 .84 .84 0 0 1-1.1 .8l-.3-.6zM98 243.7a1.88 1.88 0 0 1 0 2.8M29.4 268h1l-.6 .7a.59 .59 0 0 1 .5 1 .59 .59 0 0 1-1-.2M29.5 262.4l.4-.3v1.7M31.1 262.1h1l-.5 .6a.6 .6 0 0 1 .4 1 .6 .6 0 0 1-1-.2M32.9 263.8h-.1h.1l-.1 .4"/>
<path d="M34.6 262.6a.56 .56 0 0 1-.7 .5 .56 .56 0 0 1-.2-.9 .56 .56 0 0 1 .9 .1v.3a.85 .85 0 0 1-.6 1.2l-.4-.2M36.3 262.1h-.9l-.1 .7a.64 .64 0 0 1 1 0 .64 .64 0 0 1-.1 1 .64 .64 0 0 1-1-.3M38.1 262.3l-.1-.2a.89 .89 0 0 0-1.1 .7 .89 .89 0 0 0 .6 1 .56 .56 0 0 0 .7-.5 .56 .56 0 0 0-.6-.6 .56 .56 0 0 0-.6 .6M40.6 263l.4-.4 .4 .1 .1 1.1M40.6 262.6v1.2M41.5 263l.4-.4 .5 .1v1.1M45.3 268.9h.7M46.4 268h-1.1v1.9h1.1M46.5 262.5a.65 .65 0 0 0-.7-.5 .65 .65 0 0 0-.5 .7v.5a.65 .65 0 0 0 .5 .7 .65 .65 0 0 0 .7-.5M46.5 274.5a.65 .65 0 0 0-.7-.5 .65 .65 0 0 0-.5 .7v.5a.65 .65 0 0 0 .5 .7 .65 .65 0 0 0 .7-.5M47 269.9v-1.9l.6 1.9 .7-1.9v1.9M47.1 274.9l1.1-.1v-.6l-1.1-.1v1.8"/>
<path d="M47.4 262.1a.84 .84 0 0 1 1 .8 .84 .84 0 0 1-1 .9l-.3-.6zM47.7 274.9l.6 1M48.9 274.1v1.2l.5 .6 .6-.3 .1-1.5M49 269l1-.1 .1-.7-1.1-.2v1.9M50.2 262.1v1.7l-1.2-1.7v1.7M50.6 269.9l.6-1.9 .7 1.9M50.8 269.2h.9M50.9 262.1h.6a.95 .95 0 0 1 .6 .8 .95 .95 0 0 1-.6 .9h-.6zM52 274.5a.65 .65 0 0 0-.7-.5 .65 .65 0 0 0-.6 .7v.5a.65 .65 0 0 0 .6 .7 .65 .65 0 0 0 .7-.5M52.4 268v1.9h1M52.6 274.9h.7M52.7 262.1v1.2l.5 .5 .6-.2 .1-1.5"/>
<path d="M53.7 274.1h-1.1v1.8h1.1M53.8 269.9v-1.9l.7 1.9 .7-1.9v1.9M55.8 262.5a.67 .67 0 0 0-.8-.5 .67 .67 0 0 0-.5 .7v.5a.67 .67 0 0 0 .5 .7 .67 .67 0 0 0 .8-.5M55.8 274.1l.7 1.8 .6-1.8M55.9 268.9h.7M56.1 262.1h1.2M56.7 262.1v1.7M57 268h-1.1v1.9h1.1M57.6 274.1v1.8M57.8 262.3l.2-.2a.84 .84 0 0 1 1.1 .8 .84 .84 0 0 1-1.1 .9l-.3-.6zM58 275.9l.7-1.8 .7 1.8M58.3 275.3h.8"/>
<path d="M59.3 268.9h.7M59.6 262.9l1.1-.1 .1-.6-1.2-.1v1.7M59.8 274.1v1.8h1.1M60.2 262.9l.7 .9M60.4 268h-1.1v1.9h1.1M62.1 268v1.9l-1.2-1.9v1.9M62.6 268h1.2M63 263.8l.7-1.7 .7 1.7M63.2 274.3l.1-.2a.84 .84 0 0 1 1.1 .9 .84 .84 0 0 1-1.1 .8l-.3-.6zM63.2 268v1.9M63.2 263.3h.9M64.2 268.9l1-.1 .1-.6-1.1-.2v1.9"/>
<path d="M64.5 263.8l.7-1.7 .7 1.7M64.8 263.3h.8M64.8 268.9l.6 1M66 268.9h.7M66.1 263.8l.7-1.7 .6 1.7M66.1 274.3l-.5-.2-.7 .2 .1 .4 1.1 .6v.3l-.5 .3-.7-.3M66.3 263.3h.9M66.7 275.9v-1.8l.7 1.8 .7-1.8v1.8M67.1 268h-1.1v1.9h1.1M69.1 262.5a.65 .65 0 0 0-.8-.5 .65 .65 0 0 0-.5 .7v.5a.65 .65 0 0 0 .5 .7 .65 .65 0 0 0 .8-.5M69.2 268h1.2M69.8 268v1.9"/>
<path d="M70.8 268.9l1-.1 .1-.6-1.1-.2v1.9M71.1 273.7a1.85 1.85 0 0 0 0 2.7M71.4 268.9l.6 1M71.5 274.1l.7 1.8 .6-1.8M71.6 262.1h.9l-.5 .6a.6 .6 0 0 1 .4 1 .6 .6 0 0 1-1-.2M72.3 269.9l.7-1.9 .7 1.9M72.6 269.2h.8M73.1 262.6l.9 1.2M73.3 274.9h.7M74 262.6l-.9 1.2M74.1 269.9v-1.9l.7 1.9 .7-1.9v1.9M74.4 274.1h-1.1v1.8h1.1"/>
<path d="M74.7 262.1h1l-.5 .6a.6 .6 0 0 1 .4 1 .6 .6 0 0 1-1.1-.2M74.9 274.9l1-.1 .1-.6-1.1-.1v1.8M75.5 274.9l.6 1M76.3 268.3l.2-.2a.83 .83 0 0 1 1 .9 .83 .83 0 0 1-1 .8l-.4-.6zM76.7 274.1v1.8M77.3 262.1h-.8l-.1 .7a.64 .64 0 0 1 .9 0 .64 .64 0 0 1-.1 1 .64 .64 0 0 1-.9-.3M77.4 274.9h.7M78.5 274.1h-1.1v1.8M78.9 274.1v1.8M79.2 268.3l-.4-.3-.8 .3 .1 .4 1.1 .6v.3l-.4 .3-.8-.3M79.9 263l.4-.4 .4 .1 .1 1.1M79.9 262.6v1.2"/>
<path d="M80.8 263l.4-.4 .5 .1 .1 1.1M80.8 274.5a.67 .67 0 0 0-.7-.4 .67 .67 0 0 0-.6 .6v.5a.67 .67 0 0 0 .6 .7 .67 .67 0 0 0 .7-.5M81.2 275.9l.7-1.8 .6 1.8M81.4 275.3h.9M81.6 268v1.9M82 268.8l.8 1.1M82.4 263l.5-.4 .4 .1 .1 1.1M82.4 262.6v1.2M82.8 268l-1.2 1.2M83 274.9l1-.1 .1-.6-1.1-.1v1.8M83.4 263l.4-.4 .4 .1 .1 1.1M83.4 269.9v-1.9l.7 1.9 .7-1.9v1.9"/>
<path d="M83.6 274.9l.6 1M85 262.5l.4-.4h.5l.1 .3-.2 .6-.9 .8h1.2M85.4 268v1.9h1.1M86.6 274.9h.6M87.3 261.7a1.81 1.81 0 0 0 0 2.7M87.7 274.1h-1.1v1.8h1.1M87.8 262.3l.9 .5M88.3 262.1v1M88.7 262.3l-.9 .5M89.2 261.7a1.85 1.85 0 0 1 0 2.7M89.3 267.7a1.88 1.88 0 0 0 0 2.8M89.4 274.1v1.8l-1.2-1.8v1.8"/>
<path d="M89.9 269l1-.1 .1-.7-1.1-.2v1.9M91.9 268.1a.84 .84 0 0 1 1.1 .9 .84 .84 0 0 1-1.1 .8l-.3-.6zM92.3 263.1h1.6M93.1 274.5a.67 .67 0 0 0-.8-.4 .67 .67 0 0 0-.5 .6v.5a.67 .67 0 0 0 .5 .7 .67 .67 0 0 0 .8-.5M93.4 275.9l.7-1.8 .7 1.8M93.6 268.9l1-.1 .1-.6-1.1-.2v1.9M93.7 275.3h.8M94.2 268.9l.6 1M95.2 275.9v-1.8l.7 1.8 .7-1.8v1.8M96.3 262.5l.4-.4h.5l.2 .3-.3 .6-.9 .8h1.3M97.2 268v1.9h1M97.3 275l1-.1 .1-.7-1.1-.1v1.8"/>
<path d="M98 262.5l.4-.4 .7 .3-.3 .6-.8 .8h1.2M98.6 268.9h.7M99.2 274.3l.1-.2a.84 .84 0 0 1 1.1 .9 .84 .84 0 0 1-1.1 .8l-.3-.6zM99.8 263.8h.1zM99.8 268h-1.2v1.9h1.2M100 268l.7 1.9 .7-1.9M100.9 273.7a1.85 1.85 0 0 1 0 2.7M101.6 269.9l.6-1.9 .7 1.9M101.6 262.6a.56 .56 0 0 1-.7 .5 .56 .56 0 0 1-.2-.9 .56 .56 0 0 1 .9 .1v.3a.85 .85 0 0 1-.6 1.2l-.4-.2M101.8 269.2h.9M104.1 262.1v1.7M104.5 263.2l.6 .6"/>
<path d="M104.6 268v1.9l-1.2-1.9v1.9M105 262.6l-.9 .9M105 268h1.2M105.3 262.1l.7 1.7 .7-1.7M105.6 268v1.9M106.4 269.9l.6-1.9 .7 1.9M106.6 269.2h.9M107.7 261.7a1.81 1.81 0 0 0 0 2.7M108.2 268.9l1-.1 .2-.4-.5-.4h-.7v1.9M108.2 262.3l.9 .5M108.7 262.1v1M108.8 268.9l.6 1"/>
<path d="M109.1 262.3l-.9 .5M109.6 261.7a1.85 1.85 0 0 1 0 2.7M109.9 267.7a1.88 1.88 0 0 1 0 2.8"/>
</g>
<!-- layer: RP_CONDUCTOR -->
<path d="M15 263h9" fill="none" stroke="#00f" stroke-width=".51"/>
<!-- layer: RP_EMPALME -->
<path d="M15 269.1h1.3M16.6 269.1h1.2M18.1 269.1h1.3M19.6 269.1h1.3M21.1 269.1h1.3M22.7 269.1h1.3" fill="none" stroke="#f00" stroke-width=".3"/>
<text font-size="8.8" x="379.6" y="265.6">LP-12</text>
<text font-size="6.6" fill="#00f" x="387.7" y="27.9">N.M.</text>
<g font-size="5.7">
<text x="14.1" y="242.4">LEYENDA</text>
<text x="177.1" y="242">ESCUELA PROFESIONAL DE INGENIERIA MECANICA ELECTRICA - EPIME</text>
<text x="177.1" y="251.9">PROYECTO:</text>
<text x="246.2" y="262.8">RED DE LINEA PRIMARIA - PLANTA</text>
<text x="177.4" y="264.2">1:5000</text>
<text x="232.1" y="273.8">DIST. CAPACHICA - PROV. PUNO - REG. PUNO</text>
<text x="248.4" y="284.7">POR DESIGNAR</text>
</g>
<g font-size="5.3">
<text x="231.8" y="262.8">TEMA:</text>
<text x="177.1" y="275.2">REV. 6</text>
</g>
<g font-size="4.9" fill="#00f">
<text x="128.8" y="143.2">149</text>
<text x="127.7" y="145.7">PR-1</text>
<text x="174.3" y="151.3">153</text>
<text x="224.4" y="158.4">157</text>
<text x="128.1" y="166.9">150</text>
<text x="331.6" y="162.3">165</text>
<text x="201.8" y="171.8">156</text>
<text x="373.6" y="171.4">PR-1</text>
<text x="158" y="178.2">PA-1</text>
<text x="159.1" y="175.7">152</text>
<text x="201.1" y="174.3">PA-1</text>
<text x="282.2" y="177.8">PS-1</text>
<text x="283.3" y="175.3">161</text>
</g>
<g font-size="4.9" fill="#0ff">
<text x="151.3" y="164.7">67 m</text>
<text x="255.1" y="183.8">87 m</text>
<text x="272.3" y="185.9">87 m</text>
</g>
<text font-size="4.9" fill="#ff7f00" x="352.4" y="162.6">65 m</text>
<g font-size="4.9">
<text x="16.9" y="233.2">VIENE DE LP-11</text>
<text x="28.2" y="246.9">168</text>
<text x="376.1" y="249.4">PLANO N</text>
<text x="27.9" y="252.9">74</text>
<text x="27.9" y="258.9">84</text>
<text x="177.1" y="259.6">ESCALA</text>
<text x="204.3" y="259.6">FECHA</text>
<text x="27.9" y="276.9">44</text>
<text x="231.8" y="284.7">AUTOR:</text>
</g>
<g font-size="4.4" fill="#00f">
<text x="33.9" y="43.4">141</text>
<text x="63.1" y="67">143</text>
<text x="34.6" y="72.3">142</text>
<text x="63.9" y="96">144</text>
<text x="91.4" y="93.1">PS-1</text>
<text x="92.4" y="90.7">145</text>
<text x="62.8" y="98.4">PR-1</text>
<text x="91.7" y="118.2">146</text>
<text x="116.8" y="119.2">147</text>
<text x="91" y="120.6">PA-1</text>
<text x="104.1" y="142.5">148</text>
<text x="198.3" y="148.2">155</text>
<text x="357.7" y="149.6">167</text>
<text x="147.5" y="154.9">PA-1</text>
<text x="148.5" y="152.4">151</text>
<text x="173.6" y="153.8">PA-1</text>
<text x="197.6" y="150.6">PS-1</text>
<text x="187" y="166.9">154</text>
<text x="186.3" y="169.3">PR-1</text>
<text x="249.4" y="173.6">PA-1</text>
<text x="250.1" y="171.1">159</text>
<text x="311.9" y="172.5">163</text>
<text x="374.3" y="168.6">168</text>
<text x="228.6" y="184.9">158</text>
<text x="335.8" y="189.8">PA-1</text>
<text x="336.5" y="187.3">164</text>
<text x="263.2" y="194.7">160</text>
<text x="299.5" y="201.8">PA-1</text>
<text x="300.2" y="199.3">162</text>
</g>
<g font-size="4.4" fill="#ff7f00">
<text x="365.1" y="160.2">65 m</text>
<text x="351.7" y="172.5">166</text>
<text x="350.7" y="175">PR-1</text>
</g>
<text font-size="4.4" fill="#0ff" x="167.2" y="164">96 m</text>
<g font-size="4.4">
<text x="310.1" y="221.2">100</text>
<text x="329.8" y="221.2">200</text>
<text x="350" y="221.2">300</text>
<text x="369.7" y="221.2">400</text>
<text x="388.1" y="221.2">500 m</text>
</g>
<g font-size="4" fill="#ff7f00">
<text x="106.2" y="119.9">CV-037</text>
<text x="359.8" y="165.5">CV-040</text>
<text x="371.8" y="163.3">CV-042</text>
<text x="343.3" y="175">CV-038</text>
</g>
<g font-size="2.6" fill="#00f">
<text x="33.9" y="47.6">--</text>
<text x="63.1" y="71.3">--</text>
<text x="34.9" y="76.6">--</text>
<text x="116.8" y="123.5">--</text>
<text x="104.4" y="147.1">--</text>
<text x="358.1" y="153.8">--</text>
<text x="224.7" y="162.6">--</text>
<text x="331.6" y="166.5">--</text>
<text x="128.4" y="171.1">--</text>
<text x="311.9" y="176.7">--</text>
<text x="228.6" y="189.1">--</text>
<text x="263.2" y="199.3">--</text>
</g>
<text font-size="2.6" x="177.1" y="286.1">________________________</text>
</svg>
